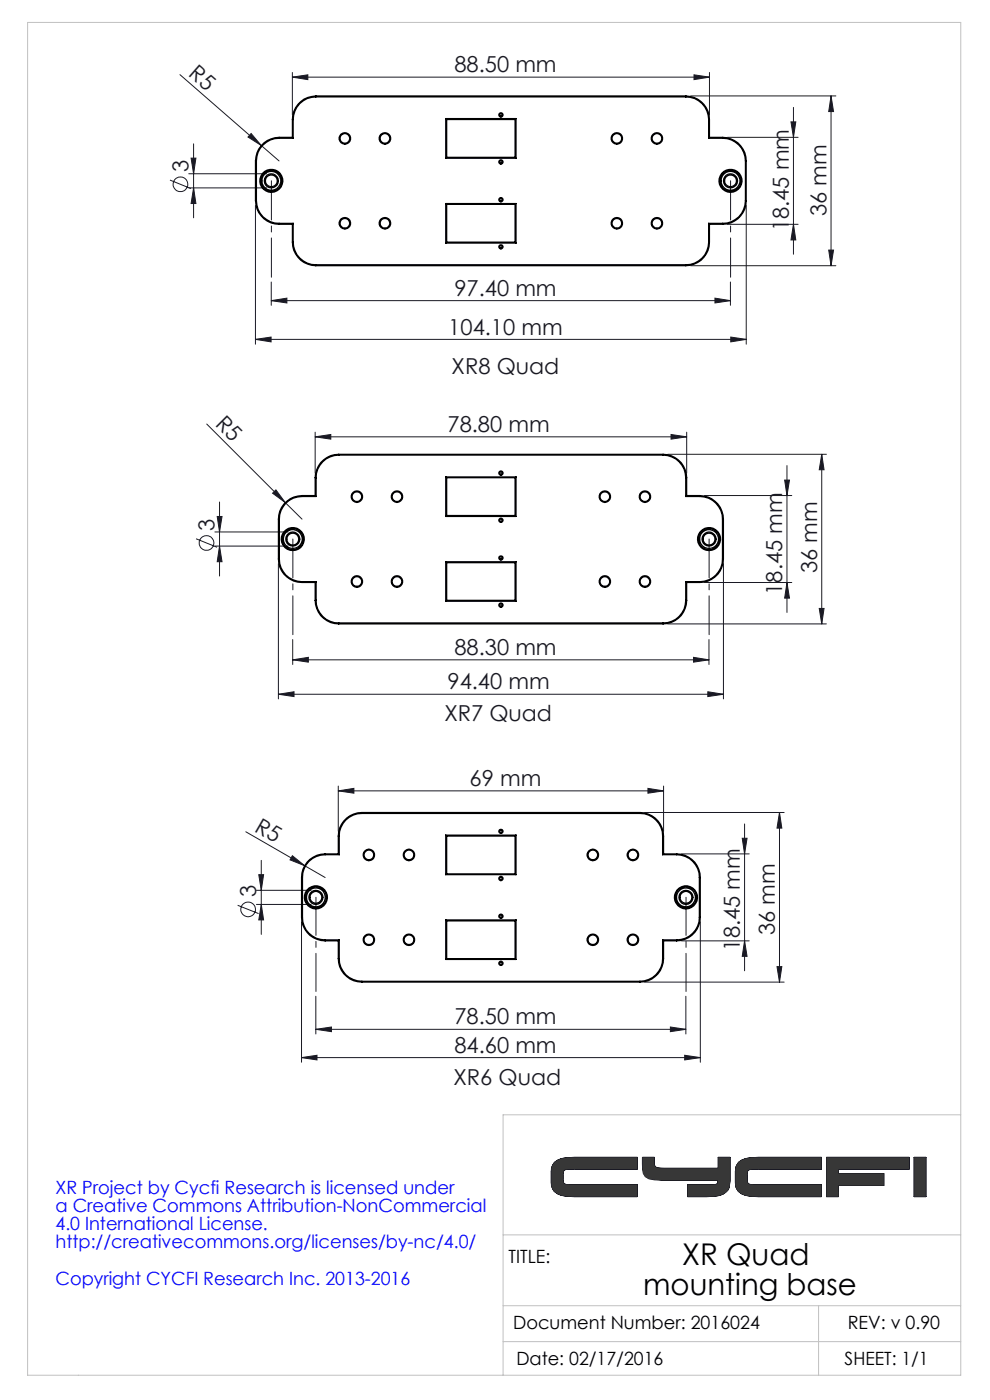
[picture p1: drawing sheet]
<svg xmlns="http://www.w3.org/2000/svg" width="210mm" height="297mm" viewBox="0 0 210 297" stroke-linecap="round" stroke-linejoin="round" font-family="sans-serif">
<g fill="none" stroke="#191924" stroke-width=".21">
<path d="M38.2 15.8l21 18.3M62 16.4l3.3-.5v1zM62 15.4v9M62 16.4h88.5M147.2 15.9l3.3 .5-3.3 .5zM150.5 15.4v9M36.1 38.2l4.4 1.8M40 36.9h16.6M40 39.9h16.6M40.5 33.5h1.1l-.5 3.4zM41.1 39.9l.5 3.3h-1.1zM41.1 30.5v15.7"/>
<path d="M53.3 28.3l2.1 2.6-2.8-1.8zM146.5 20.4h30.8M154.3 29.1h15M167.8 25.9h1l-.5 3.2zM168.3 22.8v31.1M176.3 20.4l.5 3.3h-1zM176.3 20.4v36M54.2 43.6v29.4M57.5 59.8v5M146.5 56.4h30.8M154.3 47.6h15M154.9 59.8v5"/>
<path d="M158.3 43.6v29.4M168.3 47.6l.5 3.3h-1zM175.8 53.1h1l-.5 3.3zM54.2 72l3.3-.5v1zM54.2 72h104.1M57.5 63.8l3.4-.6v1.1zM57.5 63.8h97.4M151.7 63.2l3.2 .6-3.2 .5zM155 71.5l3.3 .5-3.3 .5zM43.9 90l16.6 16.6M66.9 92.7l3.3-.5v1zM66.9 91.7v8.7"/>
<path d="M66.9 92.7h78.8M141.6 96.4h33.7M142.3 92.2l3.4 .5-3.4 .5zM145.7 91.7v8.7M166.9 98.8v31.1M174.3 96.4v36M174.3 96.4l.5 3.3h-1zM41.6 114.3l4.4 1.8M45.6 112.9h15.5M45.6 115.8h15.5M46.1 109.6h1l-.5 3.3zM46.6 115.8l.5 3.4h-1z"/>
<path d="M46.6 106.5v15.7M57.8 104.6l.7-.7 2 2.7zM59.1 119.6v28.7M60.5 106.6l3.6 3.5M149.4 105.1h18.6M153.5 119.6v28.7M166.4 101.8h1.1l-.6 3.3zM62.1 140l3.3-.6v1.1zM62.1 135.7v5.3M62.1 140h88.3M141.6 132.4h33.7M147.1 139.4l3.3 .6-3.3 .5z"/>
<path d="M149.4 123.6h18.6M150.4 135.7v5.3M166.9 123.6l.6 3.3h-1.1zM173.8 129.1h1l-.5 3.3zM59.1 147.3l3.3-.5v1zM59.1 147.3h94.4M150.1 146.8l3.4 .5-3.4 .5zM52.1 176.5l16.9 9.7M71.8 167.8l3.3-.6v1.1zM71.8 166.8v9.6M71.8 167.8h69M136.7 172.4h29.6"/>
<path d="M137.4 167.2l3.4 .6-3.4 .5zM140.8 166.8v9.6M157.4 177.8h1.1l-.6 3.3zM157.9 174.8v31.1M165.3 172.4l.5 3.3h-1zM165.3 172.4v35.9M50.4 192l4.5 1.8M54.4 188.9h11.6M54.4 191.9h11.6M54.9 185.6h1l-.5 3.3zM55.4 191.9l.5 3.3h-1zM55.4 182.5v15.7"/>
<path d="M62 181.5l2.6 2.2-3.1-1.3zM64 195.6v29.8M144.6 181.1h14.3M144.6 199.6h14.3M148.6 195.6v29.8M157.9 199.6l.6 3.3h-1.1zM67 218.4l3.3-.5v1zM67 211.3v8.1M67 218.4h78.5M136.7 208.3h29.6M142.2 217.9l3.3 .5-3.3 .5zM145.5 211.3v8.1"/>
<path d="M164.8 205.1h1l-.5 3.2zM64 224.4l3.2-.5v1zM64 224.4h84.6M145.2 223.9l3.4 .5-3.4 .5zM116.9 250.9a2.65 2.65 0 0 0 2.3 2.7l2.7 .3M116.9 250.9a2.76 2.76 0 0 0 2.9 2.8l2.1 .2M116.9 248.5v2.4M119.4 250.2l.1 .7 .3 .3 2.1 .2M119.4 250.2a.93 .93 0 0 0 1 1.1l1.5 .1M119.4 249.2v1M121.9 251.4h13.2v2.5h-13.2M121.9 245.5h13.2v2.5h-13.2"/>
<path d="M121.9 245.5a7.1 7.1 0 0 0-4.4 1.2l-.5 1.1-.1 .7M121.9 248l-2.1 .2-.3 .3-.1 .7M121.9 245.5a7.1 7.1 0 0 0-4.1 1l-.5 .6-.4 1.4M121.9 248h-1a1.18 1.18 0 0 0-1.4 .7l-.1 .5M136.3 245.5h2.4v1.5M136.3 245.5v1.2a4.9 4.9 0 0 0 .6 2.9l.8 .5 2.5 .3h12.1M136.3 245.5v.9a3.1 3.1 0 0 0 2.4 3.7l2.2 .3h11.4M138.7 247l.1 .2a.94 .94 0 0 0 1.1 .6l1 .1M138.7 247l.1 .2a.86 .86 0 0 0 .9 .6l1.2 .1M140.9 247.9h11.5v-2.4h2.4v5M149.9 251.4h-4v2.5h4M152.3 250.4v.6a1.59 1.59 0 0 1-1.8 .4h-.6"/>
<path d="M152.3 250.4l-.1 .6a1.36 1.36 0 0 1-1.4 .4h-.9M154.8 250.5a2.66 2.66 0 0 1-2.2 3.1l-2.7 .3M154.8 250.5a2.87 2.87 0 0 1-2.9 3.2l-2 .2M156 248.5v2.4M156 250.9a2.54 2.54 0 0 0 2.2 2.7l2.8 .3M156 250.9a2.76 2.76 0 0 0 2.9 2.8l2.1 .2M158.5 249.8v1.1l.4 .3 2.1 .2M158.5 249.8a1.08 1.08 0 0 0 .9 1.5l1.6 .1M158.5 249.2v.6M161 245.5a8.9 8.9 0 0 0-3.7 .6 2.42 2.42 0 0 0-1.3 2.4M161 248a2.38 2.38 0 0 0-2.5 .5v.7M161 245.5a7.3 7.3 0 0 0-4.2 1l-.5 .6-.3 1.4"/>
<path d="M161 248h-1a1.18 1.18 0 0 0-1.5 .7v.5M161 251.4h13.2v2.5h-13.2M161 245.5h13.2v2.5h-13.2M175.3 245.5h17.5v2.5h-15v1h9.7v2.5h-9.7v2.4h-2.5zM193.9 245.5h2.5v8.4h-2.5z"/>
<circle cx="38.3" cy="39.1" r="1.55"/>
<circle cx="43.8" cy="115.2" r="1.55"/>
<circle cx="52.6" cy="192.9" r="1.55"/>
</g>
<path d="M57.6 38.3v20.5M155 38.3v20.5" fill="none" stroke="#191924" stroke-width=".21" stroke-dasharray="15.2 1.3 1.3 1.3" stroke-dashoffset="6.9"/>
<path d="M62.1 114.3v20.3M150.4 114.3v20.3" fill="none" stroke="#191924" stroke-width=".21" stroke-dasharray="15.2 1.3 1.3 1.3" stroke-dashoffset="7"/>
<path d="M67 190.3v20M145.5 190.3v20" fill="none" stroke="#191924" stroke-width=".21" stroke-dasharray="15.2 1.3 1.3 1.3" stroke-dashoffset="7.1"/>
<path d="M5.9 4.8h197.9v286.9h-197.9zM203.8 236.5h-97.1v55.2M106.7 277h97.1M106.7 262h97.1M173.6 277v14.7M106.7 284.6h97.1" fill="none" stroke="#c0c0c0" stroke-width=".21"/>
<g fill="#191924">
<path d="M57.8 104.6l.7-.7 2 2.7z"/>
<path d="M53.3 28.3l2.1 2.6-2.8-1.8z"/>
<path d="M62 181.5l2.6 2.2-3.1-1.3z"/>
<path d="M62.1 140l3.3-.6v1.1zM147.1 139.4l3.3 .6-3.3 .5zM67 218.4l3.3-.5v1zM142.2 217.9l3.3 .5-3.3 .5z"/>
<path d="M57.5 63.8l3.4-.6v1.1zM151.7 63.2l3.2 .6-3.2 .5z"/>
<path d="M150.1 146.8l3.4 .5-3.4 .5zM59.1 147.3l3.3-.5v1z"/>
<path d="M62 16.4l3.3-.5v1zM147.2 15.9l3.3 .5-3.3 .5zM64 224.4l3.2-.5v1zM145.2 223.9l3.4 .5-3.4 .5zM66.9 92.7l3.3-.5v1zM142.3 92.2l3.4 .5-3.4 .5z"/>
<path d="M71.8 167.8l3.3-.6v1.1zM137.4 167.2l3.4 .6-3.4 .5z"/>
<path d="M157.4 177.8h1.1l-.6 3.3zM157.9 199.6l.6 3.3h-1.1zM166.4 101.8h1.1l-.6 3.3zM166.9 123.6l.6 3.3h-1.1z"/>
<path d="M40.5 33.5h1.1l-.5 3.4zM41.1 39.9l.5 3.3h-1.1zM46.1 109.6h1l-.5 3.3zM46.6 115.8l.5 3.4h-1zM54.9 185.6h1l-.5 3.3zM55.4 191.9l.5 3.3h-1zM167.8 25.9h1l-.5 3.2zM168.3 47.6l.5 3.3h-1zM176.3 20.4l.5 3.3h-1zM175.8 53.1h1l-.5 3.3zM165.3 172.4l.5 3.3h-1zM164.8 205.1h1l-.5 3.2zM174.3 96.4l.5 3.3h-1zM173.8 129.1h1l-.5 3.3z"/>
<path d="M54.2 72l3.3-.5v1zM155 71.5l3.3 .5-3.3 .5z"/>
</g>
<path d="M117.7 246.5a7.3 7.3 0 0 1 4.2-1h13.2v2.5h-14.5l-1 .2-.2 .8 .1 1.9 .4 .4 15.2 .1v2.5l-14.6-.1a3.2 3.2 0 0 1-3.5-2.3l-.1-3a2.57 2.57 0 0 1 .8-2zM136.3 245.5h2.4v1.5l.2 .4 .4 .4 .7 .1h12.4v-2.4h2.4v5a2.78 2.78 0 0 1-2.9 3.2l-6 .2v-2.5l6-.2a.67 .67 0 0 0 .4-.8h-11.5a6.2 6.2 0 0 1-3.9-.8 5.3 5.3 0 0 1-.6-2.9zM193.9 245.5h2.5v8.4h-2.5zM156.9 246.4a7.6 7.6 0 0 1 4.1-.9h13.2v2.5h-14.6l-1 .3-.1 .7v1.8l.1 .2 .4 .3 15.2 .1v2.5l-14.6-.1a3.2 3.2 0 0 1-3.6-2.3v-3a2.71 2.71 0 0 1 .9-2.1zM175.3 245.5h17.5v2.5h-15v1h9.7v2.5h-9.7v2.4h-2.5z" fill-rule="evenodd" fill="#373737"/>
<g fill="none" stroke="#000" stroke-width=".25">
<path d="M54.2 34.1h.2M54.2 34.1v8.5M54.4 34.1v8.5M59.2 29.1a5 5 0 0 0-5 5M59.2 29.1v.2M59.2 29.3a4.8 4.8 0 0 0-4.8 4.8M59.2 29.3h3M59.2 29.1h2.8M62 25.4h.2M62 29.1l.2 .2M62 25.4v3.7M62.2 25.4v3.9"/>
<path d="M67 20.4a5 5 0 0 0-5 5M67 20.4v.2M67 20.6a4.8 4.8 0 0 0-4.8 4.8M67 20.6h78.5M67 20.4h78.5M94.5 25.1l.3 .3M94.5 25.1v8.5M94.5 25.1h15M94.5 33.6h15M94.8 33.4l-.3 .2M94.8 25.4v8M94.8 25.4h14.5"/>
<path d="M94.8 33.4h14.5M109.3 33.4l.2 .2M109.3 25.4v8M109.5 25.1l-.2 .3M109.5 25.1v8.5M145.5 20.6a4.8 4.8 0 0 1 4.8 4.8M145.5 20.4v.2M145.5 20.4a5 5 0 0 1 5 5M150.3 25.4h.2M150.3 29.3h3M150.3 25.4v3.9M150.5 29.1l-.2 .2"/>
<path d="M150.5 29.1h2.8M150.5 25.4v3.7M153.3 29.1v.2M153.3 29.3a4.8 4.8 0 0 1 4.8 4.8M153.3 29.1a5 5 0 0 1 5 5M158.1 34.1h.2M158.1 34.1v8.5M158.3 34.1v8.5M54.2 42.6h.2M54.2 42.6a5.1 5.1 0 0 0 5 5M54.4 42.6a4.8 4.8 0 0 0 4.8 4.8M59.2 47.4v.2"/>
<path d="M59.2 47.4h3M59.2 47.6h2.8M62 51.4a5 5 0 0 0 5 5M62 51.4h.2M62 47.6v3.8M62.2 51.4a4.8 4.8 0 0 0 4.8 4.8M62.2 47.4l-.2 .2M62.2 47.4v4M67 56.2v.2M67 56.2h78.5M67 56.4h78.5M94.5 43.2l.3 .2"/>
<path d="M94.5 43.2h15M94.5 43.2v8.4M94.5 51.6h15M94.8 51.4l-.3 .2M94.8 43.4h14.5M94.8 43.4v8M94.8 51.4h14.5M109.3 51.4l.2 .2M109.3 43.4v8M109.5 43.2l-.2 .2M109.5 43.2v8.4M145.5 56.2v.2"/>
<path d="M150.3 51.4a4.8 4.8 0 0 1-4.8 4.8M150.3 51.4h.2M150.3 47.4l.2 .2M150.3 47.4v4M150.3 47.4h3M150.5 51.4a5 5 0 0 1-5 5M150.5 47.6v3.8M150.5 47.6h2.8M153.3 47.4v.2M158.1 42.6h.2M158.1 42.6a4.8 4.8 0 0 1-4.8 4.8M158.3 42.6a5 5 0 0 1-5 5"/>
<path d="M71.9 96.4a5 5 0 0 0-5 4.9M71.9 96.4v.2M71.9 96.6a4.8 4.8 0 0 0-4.8 4.7M71.9 96.6h68.8M71.9 96.4h68.8M140.7 96.6a4.8 4.8 0 0 1 4.8 4.7M140.7 96.4v.2M140.7 96.4a5 5 0 0 1 5 4.9M59.1 118.6a5 5 0 0 0 5 5M59.1 118.6h.2M59.1 110.1h.2M59.1 110.1v8.5"/>
<path d="M59.3 118.6a4.8 4.8 0 0 0 4.8 4.8M59.3 110.1v8.5M64.1 105.1a5.1 5.1 0 0 0-5 5M64.1 105.1v.2M64.1 105.3a4.8 4.8 0 0 0-4.8 4.8M64.1 105.3h3M64.1 105.1h2.8M66.9 105.1l.2 .2M66.9 101.3h.2M66.9 101.3v3.8M67.1 101.3v4M94.5 119.2l.3 .2"/>
<path d="M94.5 101.2l.3 .1M94.5 101.2v8.4M94.5 119.2v8.4M94.5 101.2h15M94.5 109.6h15M94.5 119.2h15M94.8 109.4l-.3 .2M94.8 101.3v8.1M94.8 119.4v7.9M94.8 101.3h14.5M94.8 109.4h14.5M94.8 119.4h14.5"/>
<path d="M109.3 109.4l.2 .2M109.3 101.3v8.1M109.3 119.4v7.9M109.5 119.2l-.2 .2M109.5 101.2l-.2 .1M109.5 101.2v8.4M109.5 119.2v8.4M145.5 101.3h.2M145.5 101.3v4M145.5 105.3h2.9M145.7 105.1l-.2 .2M145.7 101.3v3.8"/>
<path d="M145.7 105.1h2.7M148.4 105.3a4.8 4.8 0 0 1 4.8 4.8M148.4 105.1v.2M148.4 105.1a5.1 5.1 0 0 1 5.1 5M153.2 118.6a4.8 4.8 0 0 1-4.8 4.8M153.2 118.6h.3M153.2 110.1h.3M153.2 110.1v8.5M153.5 118.6a5 5 0 0 1-5.1 5M153.5 110.1v8.5M64.1 123.4v.2M64.1 123.4h3"/>
<path d="M64.1 123.6h2.8M66.9 127.3a5 5 0 0 0 5 5.1M66.9 127.3h.2M66.9 123.6v3.7M67.1 127.3a4.8 4.8 0 0 0 4.8 4.8M67.1 123.4l-.2 .2M67.1 123.4v3.9M71.9 132.1v.3M71.9 132.1h68.8M71.9 132.4h68.8M94.5 127.6h15M94.8 127.3l-.3 .3"/>
<path d="M94.8 127.3h14.5M109.3 127.3l.2 .3M140.7 132.1v.3M145.5 127.3a4.8 4.8 0 0 1-4.8 4.8M145.5 127.3h.2M145.5 123.4l.2 .2M145.5 123.4v3.9M145.5 123.4h2.9M145.7 127.3a5 5 0 0 1-5 5.1M145.7 123.6v3.7M145.7 123.6h2.7M148.4 123.4v.2"/>
<path d="M71.8 177.4h.2M71.8 177.4v3.7M72 177.4v3.9M76.8 172.6a4.8 4.8 0 0 0-4.8 4.8M76.8 172.4a5 5 0 0 0-5 5M76.8 172.4v.2M76.8 172.6h58.9M76.8 172.4h58.9M94.5 177.2l.3 .2M94.5 177.2v8.4M94.5 177.2h15M94.8 177.4v8"/>
<path d="M94.8 177.4h14.5M109.3 177.4v8M109.5 177.2l-.2 .2M109.5 177.2v8.4M135.7 172.6a4.8 4.8 0 0 1 4.8 4.8M135.7 172.4v.2M135.7 172.4a5 5 0 0 1 5.1 5M140.5 177.4h.3M140.5 177.4v3.9M140.8 177.4v3.7M64 194.6a5 5 0 0 0 5 5M64 194.6h.2"/>
<path d="M64 186.2h.2M64 186.2v8.4M64.2 194.6a4.8 4.8 0 0 0 4.8 4.8M64.2 186.2v8.4M69 181.3a4.8 4.8 0 0 0-4.8 4.9M69 199.4v.2M69 181.1a5 5 0 0 0-5 5.1M69 181.1v.2M69 181.3h3M69 199.4h3M69 199.6h2.8M69 181.1h2.8"/>
<path d="M71.8 181.1l.2 .2M71.8 199.6v3.8M72 199.4l-.2 .2M72 199.4v4M94.5 195.2l.3 .2M94.5 195.2v8.3M94.5 195.2h15M94.5 185.6h15M94.8 185.4l-.3 .2M94.8 195.4v8M94.8 195.4h14.5M94.8 185.4h14.5"/>
<path d="M109.3 185.4l.2 .2M109.3 195.4v8M109.5 195.2l-.2 .2M109.5 195.2v8.3M140.5 199.4l.3 .2M140.5 199.4v4M140.5 181.3h3M140.5 199.4h3M140.8 181.1l-.3 .2M140.8 199.6v3.8M140.8 199.6h2.7M140.8 181.1h2.7"/>
<path d="M143.5 181.3a4.8 4.8 0 0 1 4.8 4.9M143.5 199.4v.2M143.5 181.1v.2M143.5 181.1a5 5 0 0 1 5.1 5.1M148.3 194.6a4.8 4.8 0 0 1-4.8 4.8M148.3 194.6h.3M148.3 186.2h.3M148.3 186.2v8.4M148.6 194.6a5 5 0 0 1-5.1 5M148.6 186.2v8.4M71.8 203.4a5 5 0 0 0 5 4.9M71.8 203.4h.2"/>
<path d="M72 203.4a4.8 4.8 0 0 0 4.8 4.8M76.8 208.2v.1M76.8 208.2h58.9M76.8 208.3h58.9M94.5 203.5h15M94.8 203.4l-.3 .1M94.8 203.4h14.5M109.3 203.4l.2 .1M135.7 208.2v.1M140.5 203.4a4.8 4.8 0 0 1-4.8 4.8M140.5 203.4h.3M140.8 203.4a5 5 0 0 1-5.1 4.9"/>
<circle cx="57.5" cy="38.4" r="1.24"/>
<circle cx="57.5" cy="38.4" r="1.51"/>
<circle cx="57.6" cy="38.4" r="2.25"/>
<circle cx="57.6" cy="38.4" r="2"/>
<circle cx="57.6" cy="38.4" r="2.45"/>
<circle cx="73.1" cy="29.4" r="1.03"/>
<circle cx="73.2" cy="29.4" r="1.22"/>
<circle cx="81.6" cy="29.4" r="1.03"/>
<circle cx="81.7" cy="29.3" r="1.23"/>
<circle cx="106.2" cy="34.4" r=".24"/>
<circle cx="106.2" cy="24.4" r=".25"/>
<circle cx="106.3" cy="24.4" r=".46"/>
<circle cx="106.3" cy="34.4" r=".46"/>
<circle cx="130.8" cy="29.4" r="1.22"/>
<circle cx="130.9" cy="29.4" r="1.03"/>
<circle cx="139.3" cy="29.4" r="1.22"/>
<circle cx="139.4" cy="29.4" r="1.03"/>
<circle cx="154.9" cy="38.4" r="1.24"/>
<circle cx="155" cy="38.4" r="1.51"/>
<circle cx="155" cy="38.4" r="2.25"/>
<circle cx="155" cy="38.4" r="2"/>
<circle cx="155" cy="38.4" r="2.45"/>
<circle cx="73.1" cy="47.4" r="1.02"/>
<circle cx="73.2" cy="47.4" r="1.22"/>
<circle cx="81.6" cy="47.4" r="1.02"/>
<circle cx="81.7" cy="47.3" r="1.23"/>
<circle cx="106.2" cy="52.4" r=".26"/>
<circle cx="106.2" cy="42.4" r=".25"/>
<circle cx="106.3" cy="42.4" r=".46"/>
<circle cx="106.3" cy="52.4" r=".45"/>
<circle cx="130.8" cy="47.4" r="1.22"/>
<circle cx="130.8" cy="47.4" r="1.02"/>
<circle cx="139.3" cy="47.4" r="1.22"/>
<circle cx="139.4" cy="47.4" r="1.02"/>
<circle cx="62.1" cy="114.4" r="1.51"/>
<circle cx="62.1" cy="114.4" r="1.99"/>
<circle cx="62.1" cy="114.4" r="2.44"/>
<circle cx="62.1" cy="114.4" r="2.26"/>
<circle cx="62.1" cy="114.4" r="1.25"/>
<circle cx="75.7" cy="105.4" r="1.03"/>
<circle cx="75.7" cy="105.4" r="1.23"/>
<circle cx="84.2" cy="105.4" r="1.03"/>
<circle cx="84.2" cy="105.4" r="1.23"/>
<circle cx="106.2" cy="118.4" r=".24"/>
<circle cx="106.2" cy="110.4" r=".44"/>
<circle cx="106.2" cy="100.4" r=".25"/>
<circle cx="106.2" cy="110.4" r=".25"/>
<circle cx="106.3" cy="118.4" r=".46"/>
<circle cx="106.3" cy="100.4" r=".46"/>
<circle cx="128.3" cy="105.4" r="1.03"/>
<circle cx="128.3" cy="105.4" r="1.23"/>
<circle cx="136.8" cy="105.4" r="1.03"/>
<circle cx="136.8" cy="105.4" r="1.23"/>
<circle cx="150.4" cy="114.4" r="1.51"/>
<circle cx="150.4" cy="114.4" r="1.99"/>
<circle cx="150.4" cy="114.4" r="2.44"/>
<circle cx="150.4" cy="114.4" r="2.26"/>
<circle cx="150.4" cy="114.4" r="1.25"/>
<circle cx="75.7" cy="123.4" r="1.22"/>
<circle cx="75.7" cy="123.4" r="1.02"/>
<circle cx="84.2" cy="123.4" r="1.22"/>
<circle cx="84.2" cy="123.4" r="1.02"/>
<circle cx="106.2" cy="128.4" r=".25"/>
<circle cx="106.3" cy="128.4" r=".46"/>
<circle cx="128.3" cy="123.4" r="1.22"/>
<circle cx="128.3" cy="123.4" r="1.02"/>
<circle cx="136.8" cy="123.4" r="1.22"/>
<circle cx="136.8" cy="123.4" r="1.02"/>
<circle cx="106.2" cy="176.4" r=".24"/>
<circle cx="106.3" cy="176.4" r=".45"/>
<circle cx="67" cy="190.4" r="2.46"/>
<circle cx="67" cy="190.4" r="1.24"/>
<circle cx="67" cy="190.4" r="1.51"/>
<circle cx="67" cy="190.4" r="2.26"/>
<circle cx="67" cy="190.4" r="2"/>
<circle cx="78.2" cy="199.4" r="1.22"/>
<circle cx="78.2" cy="181.4" r="1.22"/>
<circle cx="78.3" cy="181.4" r="1.02"/>
<circle cx="78.3" cy="199.4" r="1.02"/>
<circle cx="86.7" cy="199.4" r="1.22"/>
<circle cx="86.7" cy="181.4" r="1.22"/>
<circle cx="86.8" cy="181.4" r="1.02"/>
<circle cx="86.8" cy="199.4" r="1.02"/>
<circle cx="106.2" cy="194.4" r=".44"/>
<circle cx="106.2" cy="186.4" r=".25"/>
<circle cx="106.2" cy="194.4" r=".25"/>
<circle cx="106.3" cy="186.4" r=".46"/>
<circle cx="125.7" cy="199.4" r="1.02"/>
<circle cx="125.7" cy="181.4" r="1.02"/>
<circle cx="125.8" cy="181.4" r="1.22"/>
<circle cx="125.8" cy="199.4" r="1.22"/>
<circle cx="134.2" cy="181.4" r="1.02"/>
<circle cx="134.2" cy="199.4" r="1.02"/>
<circle cx="134.3" cy="199.4" r="1.22"/>
<circle cx="134.3" cy="181.4" r="1.22"/>
<circle cx="145.5" cy="190.4" r="1.24"/>
<circle cx="145.5" cy="190.4" r="1.51"/>
<circle cx="145.5" cy="190.4" r="2.26"/>
<circle cx="145.5" cy="190.4" r="2"/>
<circle cx="145.5" cy="190.4" r="2.45"/>
<circle cx="106.2" cy="204.4" r=".25"/>
<circle cx="106.3" cy="204.4" r=".46"/>
</g>
<g font-size="6.3">
<text x="144.7" y="268.3">XR Quad</text>
<text x="136.4" y="274.7">mounting base</text>
</g>
<g font-size="4.7" fill="#191924">
<text x="39.8" y="15.9" transform="rotate(41 39.8 15.9)">R5</text>
<text x="96.4" y="15.3">88.50 mm</text>
<text x="40" y="36.5" transform="rotate(-90 40 36.5)">3</text>
<text x="175.3" y="45.8" transform="rotate(-90 175.3 45.8)">36 mm</text>
<text x="167.3" y="49.1" transform="rotate(-90 167.3 49.1)">18.45 mm</text>
<text x="96.4" y="62.7">97.40 mm</text>
<text x="95.1" y="71">104.10 mm</text>
<text x="95.8" y="79.4">XR8 Quad</text>
<text x="45.5" y="90.1" transform="rotate(45 45.5 90.1)">R5</text>
<text x="94.9" y="91.6">78.80 mm</text>
<text x="45.5" y="112.6" transform="rotate(-90 45.5 112.6)">3</text>
<text x="173.3" y="121.6" transform="rotate(-90 173.3 121.6)">36 mm</text>
<text x="165.9" y="126.2" transform="rotate(-90 165.9 126.2)">18.45 mm</text>
<text x="96.4" y="138.9">88.30 mm</text>
<text x="94.9" y="146.2">94.40 mm</text>
<text x="94.3" y="152.9">XR7 Quad</text>
<text x="99.6" y="166.7">69 mm</text>
<text x="53.8" y="176.2" transform="rotate(30 53.8 176.2)">R5</text>
<text x="54.4" y="190.3" transform="rotate(-90 54.4 190.3)">3</text>
<text x="156.9" y="201.7" transform="rotate(-90 156.9 201.7)">18.45 mm</text>
<text x="164.3" y="198.4" transform="rotate(-90 164.3 198.4)">36 mm</text>
<text x="96.4" y="217.3">78.50 mm</text>
<text x="96.4" y="223.3">84.60 mm</text>
<text x="96.2" y="230.2">XR6 Quad</text>
</g>
<g font-size="3.9" fill="#00f">
<text x="11.8" y="253.2">XR Project by Cycfi Research is licensed under</text>
<text x="11.8" y="257.1">a Creative Commons Attribution-NonCommercial</text>
<text x="11.8" y="261">4.0 International License.</text>
<text x="11.8" y="264.8">http://creativecommons.org/licenses/by-nc/4.0/</text>
<text x="11.8" y="272.6">Copyright CYCFI Research Inc. 2013-2016</text>
</g>
<g font-size="3.9">
<text x="107.9" y="267.9">TITLE:</text>
<text x="108.8" y="281.8">Document Number: 2016024</text>
<text x="179.8" y="282">REV: v 0.90</text>
<text x="109.5" y="289.7">Date: 02/17/2016</text>
<text x="179.2" y="289.7">SHEET: 1/1</text>
</g>
</svg>
